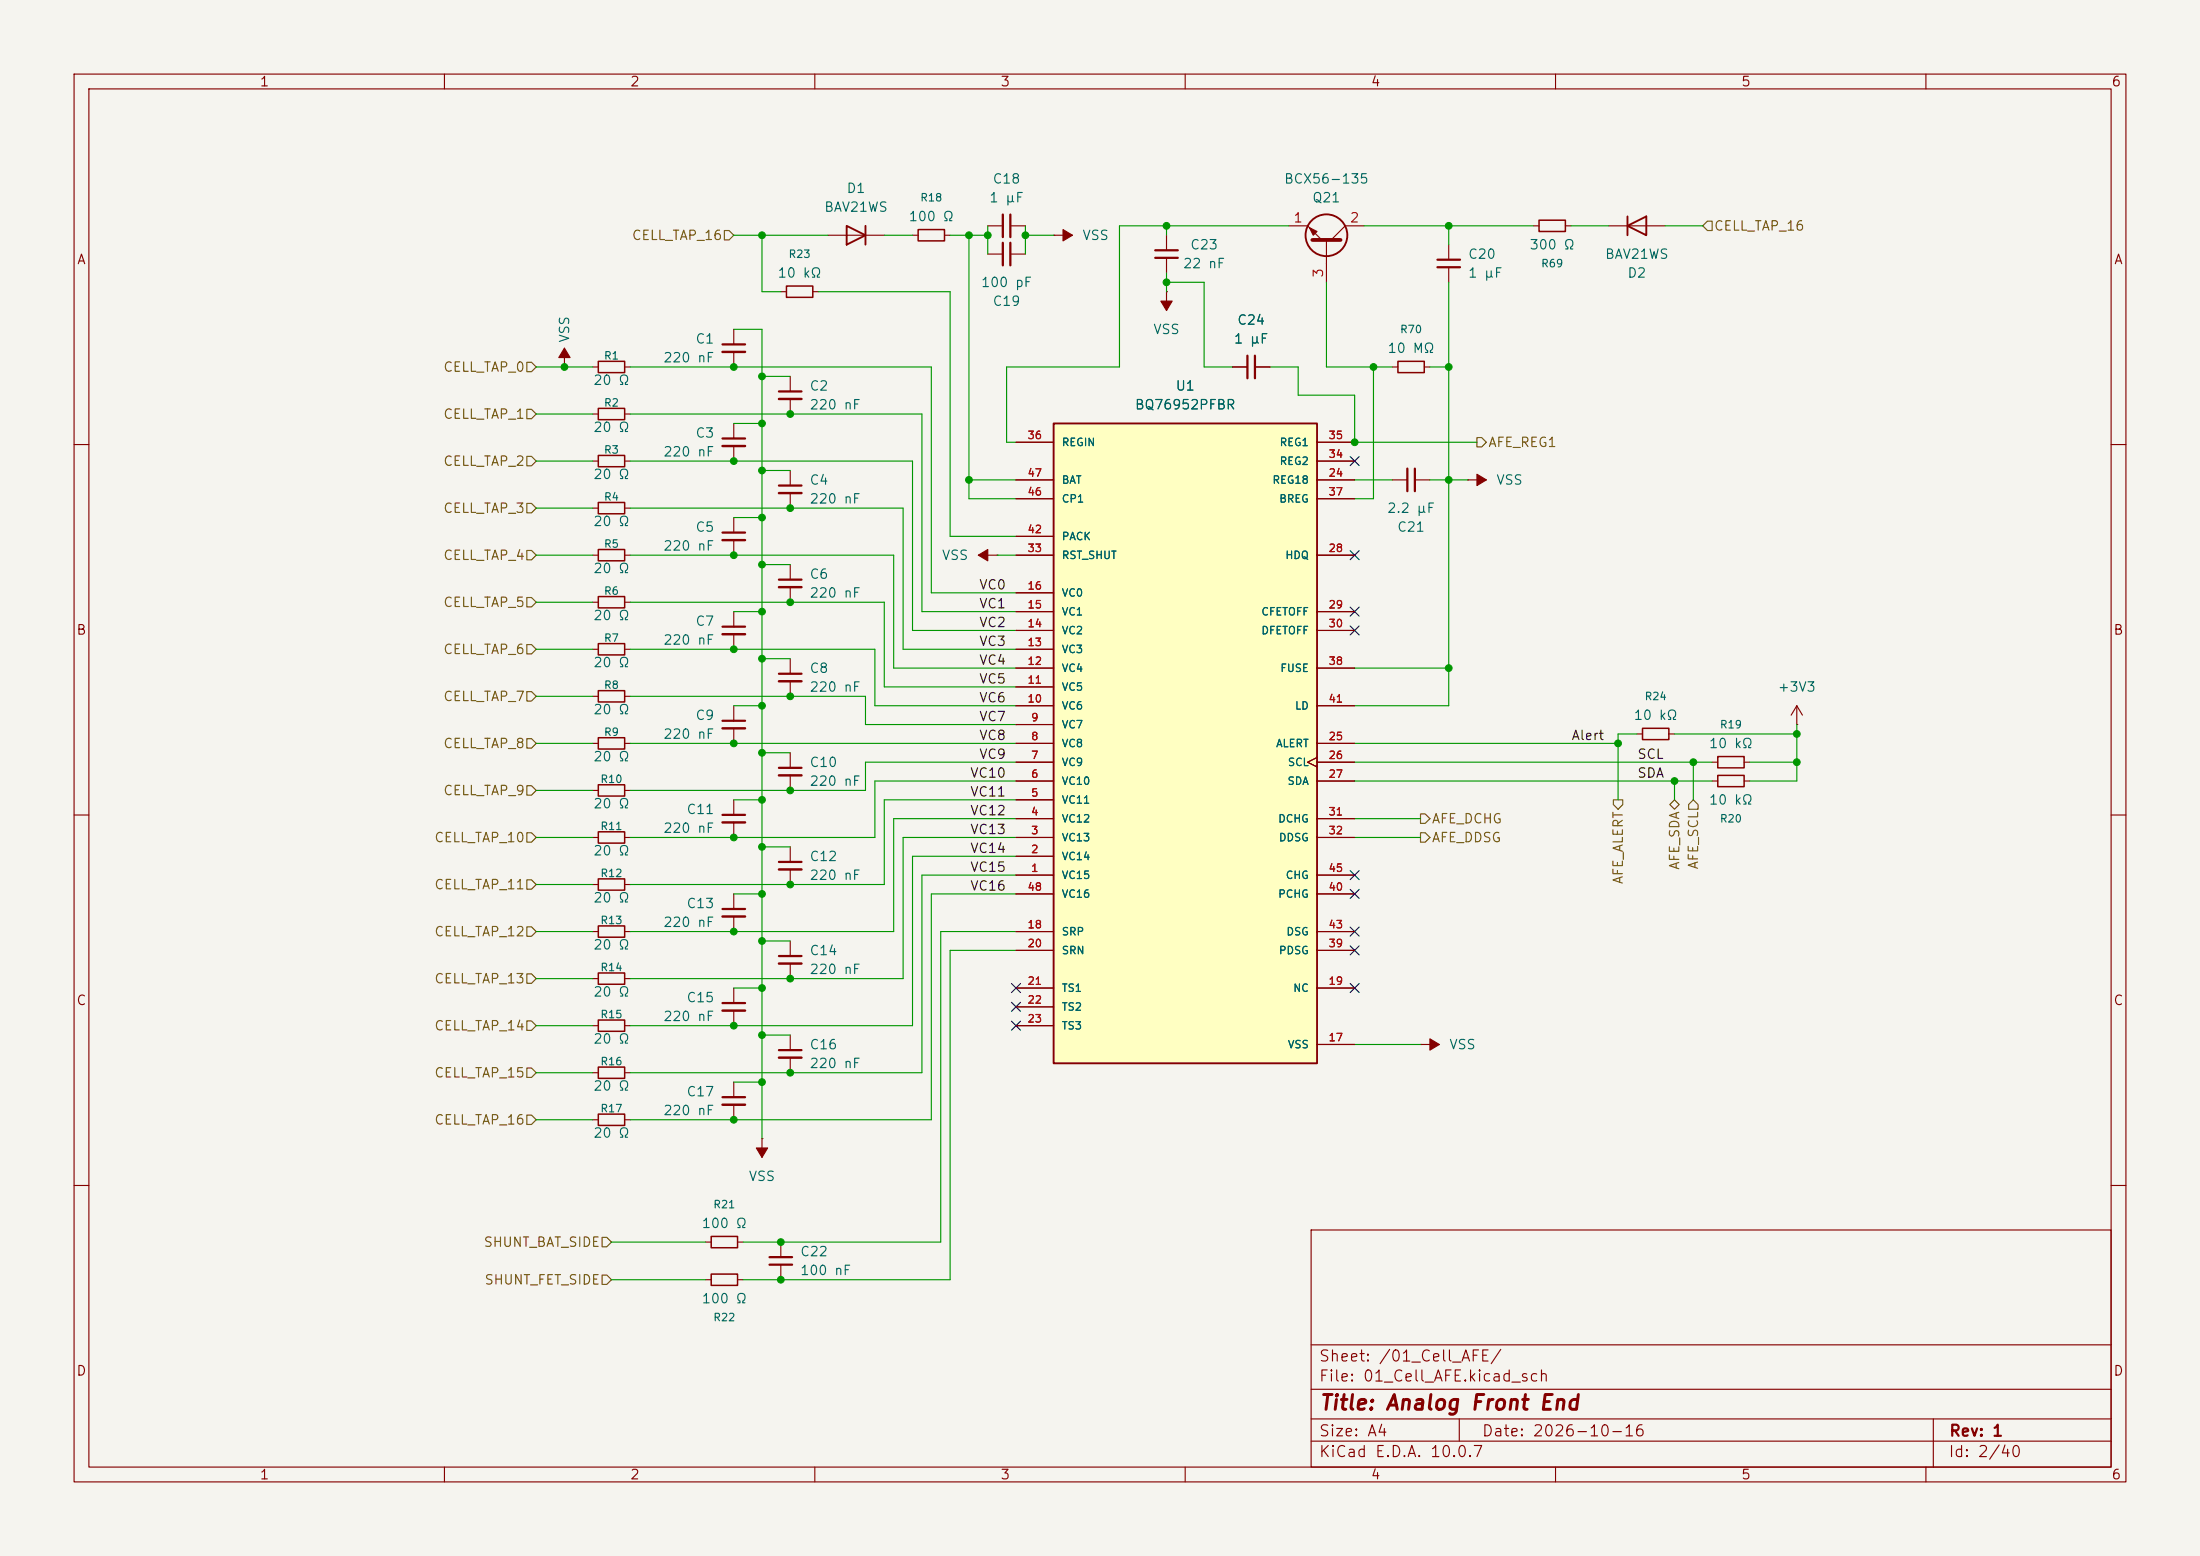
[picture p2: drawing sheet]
<svg xmlns="http://www.w3.org/2000/svg" width="297mm" height="210mm" viewBox="0 0 297 210" stroke-linecap="round" stroke-linejoin="round" font-family="sans-serif">
<path d="M0 0h297v210h-297z" fill="#f5f4ef" stroke="#f5f4ef" stroke-width=".14"/>
<g fill="none" stroke="#840000" stroke-width=".15">
<path d="M10 10h277v190h-277zM12 12h273v186h-273zM60 10v2M110 10v2M160 10v2M210 10v2M260 10v2M105.4 39.4h.8M109.7 39.4h.8M111.8 31.8h7.6M123.2 31.8h.8M127.5 31.8h.8"/>
<path d="M133.3 30.5h2.1M136.4 30.5h2M76.2 49.5h.1M76.2 47v2.5M80 55.9h.8M80 49.5h.8M84.3 55.9h.8M84.3 49.5h.8M99.1 44.5v2M99.1 47.5v2M99.1 57.2v2M106.7 50.8v2"/>
<path d="M106.7 53.8v2.1M10 60h2M80 74.9h.8M80 68.6h.8M80 62.2h.8M84.3 74.9h.8M84.3 68.6h.8M84.3 62.2h.8M99.1 60.2v2M99.1 69.9v2M99.1 72.9v2M106.7 63.5v2"/>
<path d="M106.7 66.5v2.1M106.7 76.2v2M106.7 79.2v2.1M132.1 74.9h2.5M134.6 74.9h.1M188 64.8h2M191 64.8h2M198.1 64.8h.1M198.1 64.8h2.6M285 60h2M80 94h.8M80 81.3h.8"/>
<path d="M80 87.6h.8M84.3 94h.8M84.3 81.3h.8M84.3 87.6h.8M99.1 82.6v2M99.1 85.6v2M106.7 88.9v2M106.7 91.9v2.1M221 99.1h.7M225.3 99.1h.8M242.6 97.8h.1M242.6 95.3l-.8 1.2"/>
<path d="M242.6 95.3l.7 1.2M242.6 95.3v2.5M10 110h2M80 119.4h.8M80 100.3h.8M80 106.7h.8M84.3 119.4h.8M84.3 100.3h.8M84.3 106.7h.8M231.1 102.9h.8M231.1 105.4h.8M235.5 102.9h.7"/>
<path d="M235.5 105.4h.7M285 110h2M80 132.1h.8M80 138.4h.8M84.3 132.1h.8M84.3 138.4h.8M99.1 120.7v2M99.1 123.7v2M99.1 133.4v2M99.1 136.4v2M99.1 146.1v2M99.1 149.1v2"/>
<path d="M10 160h2M177 166h108v32h-108zM285 160h2M60 198v2M110 198v2M160 198v2M177 194.5h108M177 191.5h108M177 187.5h108M177 181.5h108M197 191.5v3M210 198v2"/>
<path d="M260 198v2M261 191.5v6.5"/>
</g>
<g fill="none" stroke="#840000" stroke-width=".3">
<path d="M135.4 29v3M136.4 29v3M97.5 59.2h3.1M97.5 46.5h3.1M105.2 52.8h3M97.5 71.9h3.1M105.2 78.2h3M105.2 65.5h3M190 63.2v3.1M191 63.2v3.1M97.5 84.6h3.1M105.2 90.9h3"/>
<path d="M97.5 135.4h3.1M97.5 122.7h3.1M97.5 148.1h3.1"/>
</g>
<path d="M97.5 47.5h3.1M105.2 53.8h3M97.5 72.9h3.1M97.5 60.2h3.1M105.2 79.2h3M105.2 66.5h3M97.5 85.6h3.1M105.2 91.9h3M97.5 136.4h3.1M97.5 123.7h3.1M97.5 149.1h3.1" fill="none" stroke="#840000" stroke-width=".33"/>
<g fill="none" stroke="#840000" stroke-width=".2">
<path d="M106.2 38.6h3.5v1.5h-3.5zM124 31h3.5v1.5h-3.5zM80.8 55.1h3.5v1.5h-3.5zM80.8 48.8h3.5v1.5h-3.5zM80.8 74.2h3.5v1.5h-3.5zM80.8 67.8h3.5v1.5h-3.5zM80.8 61.5h3.5v1.5h-3.5zM80.8 93.2h3.5v1.5h-3.5zM80.8 99.6h3.5v1.5h-3.5zM80.8 80.5h3.5v1.5h-3.5zM80.8 86.9h3.5v1.5h-3.5zM221.7 98.3h3.6v1.5h-3.6z"/>
<path d="M80.8 118.6h3.5v1.5h-3.5zM80.8 105.9h3.5v1.5h-3.5zM231.9 102.1h3.6v1.5h-3.6zM231.9 104.6h3.6v1.6h-3.6zM80.8 131.3h3.5v1.5h-3.5zM80.8 137.7h3.5v1.5h-3.5z"/>
</g>
<g fill="#840000" stroke="#840000" stroke-width=".15">
<path d="M132.1 74.9l1.2-.7v1.5z"/>
<path d="M76.2 47l.8 1.3h-1.6z"/>
<path d="M199.4 64l1.3 .8-1.3 .7z"/>
</g>
<path d="M114.3 30.5l2.5 1.3-2.5 1.2zM116.8 30.5v2.5" fill="none" stroke="#840000" stroke-width=".25"/>
<path d="M142.2 57.2h35.6v86.3h-35.6z" fill="#ffffc2"/>
<g fill="none" stroke="#840000" stroke-width=".25">
<path d="M219.7 30.5l2.5-1.3v2.6zM219.7 29.2v2.6M142.2 57.2h35.6v86.3h-35.6z"/>
<circle cx="179.1" cy="31.7" r="2.82"/>
</g>
<g fill="none" stroke="#840000" stroke-width=".15">
<path d="M133.3 34.3h2.1M136.4 34.3h2M142.2 31.8h.1M142.2 31.8h2.6M157.5 39.4h.1M157.5 31.8v2M157.5 34.8v2M157.5 39.4v2.5M174 30.5h2.5l1.9 1.9M179.1 32.4v5.7M184.1 30.5h-2.5l-1.9 1.9M195.6 33v2.1"/>
<path d="M195.6 36.1v2M207 30.5h.8M211.3 30.5h.8M217.2 30.5h7.6M137.2 59.7h5M166.4 49.5h2M169.4 49.5h2M177.8 59.7h5.1M188 49.5h.7M192.3 49.5h.7M137.2 64.8h5M137.2 74.9h5"/>
<path d="M137.2 67.3h5M137.2 72.4h5M177.8 64.8h5.1M177.8 74.9h5.1M177.8 62.2h5.1M177.8 67.3h5.1M99.1 95.3v2M99.1 98.3v2M137.2 97.8h5M137.2 95.3h5M137.2 92.7h5M137.2 90.2h5"/>
<path d="M137.2 87.6h5M137.2 85.1h5M137.2 82.6h5M137.2 80h5M177.8 95.3h5.1M177.8 90.2h5.1M177.8 85.1h5.1M177.8 82.6h5.1M80 113h.8M84.3 113h.8M99.1 108v2M99.1 111v2"/>
<path d="M106.7 101.6v2M106.7 104.6v2.1M106.7 114.3v2M106.7 117.3v2.1M137.2 118.1h5M137.2 115.6h5M137.2 113h5M137.2 110.5h5M137.2 108h5M137.2 105.4h5M137.2 102.9h5M137.2 100.3h5"/>
<path d="M177.8 102.2l-1.3 .7 1.3 .6M177.8 118.1h5.1M177.8 113h5.1M177.8 110.5h5.1M177.8 105.4h5.1M177.8 102.9h5.1M177.8 100.3h5.1M80 125.7h.8M84.3 125.7h.8M106.7 127v2M106.7 130v2.1M106.7 139.7v2"/>
<path d="M137.2 125.7h5M137.2 133.4h5M137.2 128.3h5M137.2 135.9h5M137.2 138.4h5M137.2 120.7h5M177.8 125.7h5.1M177.8 133.4h5.1M177.8 128.3h5.1M177.8 120.7h5.1M80 144.8h.8M80 151.1h.8"/>
<path d="M84.3 144.8h.8M84.3 151.1h.8M102.9 153.7h.1M102.9 153.7v2.5M106.7 142.7v2.1M177.8 141h5.1M191.8 141h.1M191.8 141h2.5M95.2 172.7h.8M95.2 167.6h.8M99.6 172.7h.7M99.6 167.6h.7"/>
<path d="M105.4 167.6v2.1M105.4 170.7v2"/>
</g>
<g fill="#840000" stroke="#840000" stroke-width=".15">
<path d="M193 140.2l1.3 .8-1.3 .7z"/>
<path d="M143.5 31l1.3 .8-1.3 .7z"/>
<path d="M156.7 40.6h1.5l-.7 1.3z"/>
<path d="M176.8 30.7l1 .5-.5 .6z"/>
<path d="M102.1 154.9h1.5l-.7 1.3z"/>
</g>
<path d="M207.8 29.7h3.5v1.5h-3.5zM188.7 48.8h3.6v1.5h-3.6zM80.8 112.3h3.5v1.5h-3.5zM80.8 125h3.5v1.5h-3.5zM80.8 144h3.5v1.5h-3.5zM80.8 150.4h3.5v1.5h-3.5zM96 172h3.6v1.5h-3.6zM96 166.9h3.6v1.5h-3.6z" fill="none" stroke="#840000" stroke-width=".2"/>
<g fill="none" stroke="#840000" stroke-width=".3">
<path d="M135.4 32.8v3M136.4 32.8v3M156 34.8h3M156 33.8h3M194.1 36.1h3M194.1 35.1h3M168.4 48v3.1M169.4 48v3.1M97.5 97.3h3.1M97.5 110h3.1M105.2 116.3h3M105.2 103.6h3"/>
<path d="M105.2 129h3M105.2 141.7h3M103.9 170.7h3M103.9 169.7h3"/>
</g>
<path d="M177.2 32.4h3.8" fill="none" stroke="#840000" stroke-width=".51"/>
<path d="M97.5 98.3h3.1M97.5 111h3.1M105.2 117.3h3M105.2 104.6h3M105.2 130h3M105.2 142.7h3" fill="none" stroke="#840000" stroke-width=".33"/>
<g fill="none" stroke="#725600" stroke-width=".15">
<path d="M97.8 31.1h.6l.7 .7-.7 .6h-.6zM230.5 29.8h.6v1.3h-.6l-.6-.6zM71.1 48.9h.7l.6 .6-.6 .7h-.7zM71.1 55.2h.7l.6 .7-.6 .6h-.7zM199.4 59.1h.6l.7 .6-.7 .6h-.6zM71.1 74.3h.7l.6 .6-.6 .7h-.7zM71.1 61.6h.7l.6 .6-.6 .7h-.7zM71.1 67.9h.7l.6 .7-.6 .6h-.7zM71.1 99.7h.7l.6 .6-.6 .7h-.7zM71.1 93.3h.7l.6 .7-.6 .6h-.7zM71.1 80.6h.7l.6 .7-.6 .6h-.7zM71.1 87h.7l.6 .6-.6 .7h-.7z"/>
<path d="M71.1 112.4h.7l.6 .6-.6 .7h-.7zM71.1 106h.7l.6 .7-.6 .6h-.7zM71.1 118.7h.7l.6 .7-.6 .6h-.7zM191.8 112.4h.6l.6 .6-.6 .7h-.6zM191.8 109.9h.6l.6 .6-.6 .6h-.6zM217.8 108h1.3v.6l-.7 .6-.6-.6zM225.4 108.6l.7-.6 .6 .6-.6 .6zM228.6 108l.6 .6v.6h-1.2v-.6zM71.1 137.8h.7l.6 .6-.6 .7h-.7zM71.1 131.4h.7l.6 .7-.6 .6h-.7zM71.1 125.1h.7l.6 .6-.6 .7h-.7zM71.1 150.5h.7l.6 .6-.6 .7h-.7z"/>
<path d="M71.1 144.1h.7l.6 .7-.6 .6h-.7zM81.3 167h.6l.6 .6-.6 .7h-.6zM81.3 172.1h.6l.6 .6-.6 .7h-.6z"/>
</g>
<g fill="none" stroke="#009600" stroke-width=".15">
<path d="M99.1 31.8h12.7M102.9 31.8v7.6h2.5M110.5 39.4h17.8v33h8.9M119.4 31.8h3.8M128.3 31.8h5M130.8 31.8v35.5h6.4M133.3 30.5v3.8M138.4 31.8h3.8M138.4 30.5v3.8M157.5 38.1h5.1v11.4h3.8M157.5 30.5v1.3M157.5 36.8v2.6"/>
<path d="M174 30.5h-22.9v19h-15.2v10.2h1.3M179.1 38.1v11.4h8.9M184.1 30.5h22.9M195.6 38.1v57.2h-12.7M195.6 30.5v2.5M212.1 30.5h5.1M224.8 30.5h5.1M72.4 49.5h7.6M72.4 55.9h7.6M85.1 49.5h40.6v30.5h11.5M85.1 55.9h39.4v26.7h12.7M99.1 44.5h3.8v109.2"/>
<path d="M99.1 57.2h3.8M102.9 50.8h3.8M171.4 49.5h3.9v3.8h7.6v6.4h16.5M185.4 49.5v17.8h-2.5M193 49.5h2.6M72.4 62.2h7.6M72.4 74.9h7.6M72.4 68.6h7.6M85.1 62.2h38.1v22.9h14M85.1 68.6h36.8v19h15.3M85.1 74.9h35.5v15.3h16.6M99.1 69.9h3.8"/>
<path d="M102.9 76.2h3.8M102.9 63.5h3.8M130.8 64.8h6.4M134.6 74.9h2.6M182.9 64.8h5.1M193 64.8h5.1M72.4 87.6h7.6M72.4 81.3h7.6M72.4 94h7.6M85.1 87.6h33v7.7h19.1M85.1 94h31.7v3.8h20.4M85.1 81.3h34.3v11.4h17.8"/>
<path d="M99.1 82.6h3.8M99.1 95.3h3.8M102.9 88.9h3.8M182.9 90.2h12.7M221 99.1h-2.6v8.9M226.1 99.1h16.5M242.6 97.8v7.6h-6.4M72.4 113h7.6M72.4 119.4h7.6M72.4 100.3h7.6M72.4 106.7h7.6M85.1 100.3h52.1"/>
<path d="M99.1 108h3.8M102.9 101.6h3.8M102.9 114.3h3.8M137.2 110.5h-16.6v15.2h-35.5M137.2 105.4h-19.1v7.6h-33M137.2 113h-15.3v19.1h-36.8M137.2 108h-17.8v11.4h-34.3M137.2 102.9h-20.4v3.8h-31.7M137.2 118.1h-12.7v26.7h-39.4M137.2 115.6h-14v22.8h-38.1M182.9 110.5h8.9M182.9 113h8.9"/>
<path d="M182.9 100.3h35.5M182.9 102.9h48.2M182.9 105.4h48.2M226.1 105.4v2.6M228.6 102.9v5.1M236.2 102.9h6.4M72.4 132.1h7.6M72.4 125.7h7.6M72.4 138.4h7.6M99.1 120.7h3.8M99.1 133.4h3.8M102.9 127h3.8"/>
<path d="M102.9 139.7h3.8M137.2 128.3h-8.9v44.4h-28M137.2 125.7h-10.2v41.9h-26.7M137.2 120.7h-11.5v30.4h-40.6M72.4 144.8h7.6M72.4 151.1h7.6M99.1 146.1h3.8M182.9 141h8.9M82.5 172.7h12.7M82.5 167.6h12.7"/>
</g>
<g fill="none" stroke="#000084" stroke-width=".15">
<path d="M182.3 61.6l1.2 1.2M182.3 74.3l1.2 1.2M183.5 61.6l-1.2 1.2M183.5 74.3l-1.2 1.2M182.3 84.5l1.2 1.2M182.3 81.9l1.2 1.3M183.5 84.5l-1.2 1.2M183.5 81.9l-1.2 1.3M182.3 117.5l1.2 1.2M183.5 117.5l-1.2 1.2M136.6 135.3l1.2 1.2M136.6 137.8l1.2 1.2"/>
<path d="M136.6 132.7l1.2 1.3M137.8 135.3l-1.2 1.2M137.8 137.8l-1.2 1.2M137.8 132.7l-1.2 1.3M182.3 125.1l1.2 1.2M182.3 132.7l1.2 1.3M182.3 120l1.2 1.3M182.3 127.7l1.2 1.2M183.5 125.1l-1.2 1.2M183.5 132.7l-1.2 1.3M183.5 120l-1.2 1.3M183.5 127.7l-1.2 1.2"/>
</g>
<g fill="#009600" stroke="#009600" stroke-width=".14">
<circle cx="105.4" cy="172.7" r=".46"/>
<circle cx="105.4" cy="167.6" r=".46"/>
<circle cx="99.1" cy="151.1" r=".46"/>
<circle cx="99.1" cy="138.4" r=".46"/>
<circle cx="99.1" cy="87.6" r=".46"/>
<circle cx="102.9" cy="95.3" r=".46"/>
<circle cx="102.9" cy="120.7" r=".46"/>
<circle cx="102.9" cy="114.3" r=".46"/>
<circle cx="106.7" cy="119.4" r=".46"/>
<circle cx="99.1" cy="100.3" r=".46"/>
<circle cx="102.9" cy="101.6" r=".46"/>
<circle cx="106.7" cy="106.7" r=".46"/>
<circle cx="102.9" cy="108" r=".46"/>
<circle cx="76.2" cy="49.5" r=".46"/>
<circle cx="102.9" cy="127" r=".46"/>
<circle cx="99.1" cy="125.7" r=".46"/>
<circle cx="102.9" cy="133.4" r=".46"/>
<circle cx="106.7" cy="132.1" r=".46"/>
<circle cx="102.9" cy="146.1" r=".46"/>
<circle cx="106.7" cy="144.8" r=".46"/>
<circle cx="102.9" cy="139.7" r=".46"/>
<circle cx="102.9" cy="69.9" r=".46"/>
<circle cx="102.9" cy="76.2" r=".46"/>
<circle cx="106.7" cy="68.6" r=".46"/>
<circle cx="106.7" cy="94" r=".46"/>
<circle cx="102.9" cy="88.9" r=".46"/>
<circle cx="102.9" cy="82.6" r=".46"/>
<circle cx="99.1" cy="74.9" r=".46"/>
<circle cx="106.7" cy="81.3" r=".46"/>
<circle cx="99.1" cy="113" r=".46"/>
<circle cx="195.6" cy="49.5" r=".46"/>
<circle cx="185.4" cy="49.5" r=".46"/>
<circle cx="157.5" cy="30.5" r=".46"/>
<circle cx="133.3" cy="31.8" r=".46"/>
<circle cx="157.5" cy="38.1" r=".46"/>
<circle cx="195.6" cy="30.5" r=".46"/>
<circle cx="182.9" cy="59.7" r=".46"/>
<circle cx="138.4" cy="31.8" r=".46"/>
<circle cx="226.1" cy="105.4" r=".46"/>
<circle cx="228.6" cy="102.9" r=".46"/>
<circle cx="218.4" cy="100.3" r=".46"/>
<circle cx="130.8" cy="31.8" r=".46"/>
<circle cx="102.9" cy="57.2" r=".46"/>
<circle cx="106.7" cy="55.9" r=".46"/>
<circle cx="99.1" cy="49.5" r=".46"/>
<circle cx="102.9" cy="50.8" r=".46"/>
<circle cx="99.1" cy="62.2" r=".46"/>
<circle cx="130.8" cy="64.8" r=".46"/>
<circle cx="102.9" cy="31.8" r=".46"/>
<circle cx="102.9" cy="63.5" r=".46"/>
<circle cx="242.6" cy="99.1" r=".46"/>
<circle cx="242.6" cy="102.9" r=".46"/>
<circle cx="195.6" cy="90.2" r=".46"/>
<circle cx="195.6" cy="64.8" r=".46"/>
</g>
<text font-size="2" fill="#840000" x="178" y="190.8">Title: Analog Front End</text>
<g font-size="1.5" fill="#840000">
<text x="178" y="184.1">Sheet: /01_Cell_AFE/</text>
<text x="178" y="186.8">File: 01_Cell_AFE.kicad_sch</text>
<text x="178" y="197">KiCad E.D.A. 10.0.7</text>
<text x="178" y="194.2">Size: A4</text>
<text x="200" y="194.2">Date: 2026-10-16</text>
<text x="263" y="197">Id: 2/40</text>
<text x="263" y="194.2">Rev: 1</text>
</g>
<g font-size="1.3" fill="#840000">
<text x="35" y="12">1</text>
<text x="85" y="12">2</text>
<text x="135" y="12">3</text>
<text x="185" y="12">4</text>
<text x="235" y="12">5</text>
<text x="285" y="12">6</text>
<text x="10.3" y="36">A</text>
<text x="285.3" y="36">A</text>
<text x="10.2" y="86">B</text>
<text x="285.2" y="86">B</text>
<text x="10.2" y="136">C</text>
<text x="285.2" y="136">C</text>
<text x="10.2" y="186">D</text>
<text x="285.2" y="186">D</text>
<text x="35" y="200">1</text>
<text x="85" y="200">2</text>
<text x="135" y="200">3</text>
<text x="185" y="200">4</text>
<text x="235" y="200">5</text>
<text x="285" y="200">6</text>
</g>
<g font-size="1.3" fill="#006464">
<text x="111.2" y="28.9">BAV21WS</text>
<text x="114.2" y="26.4">D1</text>
<text x="133.5" y="27.6">1 µF</text>
<text x="133.9" y="25.1">C18</text>
<text x="173.3" y="25.1">BCX56-135</text>
<text x="177.1" y="27.6">Q21</text>
<text x="122.6" y="30.2">100 Ω</text>
<text x="146" y="32.7">VSS</text>
<text x="160.6" y="34">C23</text>
<text x="198.1" y="35.3">C20</text>
<text x="206.4" y="34">300 Ω</text>
<text x="216.6" y="35.3">BAV21WS</text>
<text x="104.9" y="37.8">10 kΩ</text>
<text x="132.3" y="39.1">100 pF</text>
<text x="133.9" y="41.6">C19</text>
<text x="159.6" y="36.5">22 nF</text>
<text x="198.1" y="37.8">1 µF</text>
<text x="219.6" y="37.8">D2</text>
<text x="77.2" y="46.3" transform="rotate(-90 77.2 46.3)">VSS</text>
<text x="93.8" y="46.7">C1</text>
<text x="155.6" y="45.4">VSS</text>
<text x="166.5" y="46.7">1 µF</text>
<text x="166.9" y="44.1">C24</text>
<text x="187.2" y="48">10 MΩ</text>
<text x="80" y="52.3">20 Ω</text>
<text x="89.4" y="49.2">220 nF</text>
<text x="109.2" y="53">C2</text>
<text x="158.6" y="53">U1</text>
<text x="80" y="58.6">20 Ω</text>
<text x="93.8" y="59.4">C3</text>
<text x="109.2" y="55.6">220 nF</text>
<text x="153.1" y="55.6">BQ76952PFBR</text>
<text x="80" y="65">20 Ω</text>
<text x="89.4" y="61.9">220 nF</text>
<text x="109.2" y="65.7">C4</text>
<text x="201.9" y="65.7">VSS</text>
<text x="80" y="71.3">20 Ω</text>
<text x="109.2" y="68.3">220 nF</text>
<text x="187.2" y="69.5">2.2 µF</text>
<text x="80" y="77.7">20 Ω</text>
<text x="89.4" y="74.6">220 nF</text>
<text x="93.8" y="72.1">C5</text>
<text x="127.1" y="75.9">VSS</text>
<text x="188.5" y="72.1">C21</text>
<text x="109.2" y="78.4">C6</text>
<text x="109.2" y="81">220 nF</text>
<text x="80" y="84">20 Ω</text>
<text x="89.4" y="87.3">220 nF</text>
<text x="93.8" y="84.8">C7</text>
<text x="80" y="90.4">20 Ω</text>
<text x="109.2" y="91.1">C8</text>
<text x="109.2" y="93.7">220 nF</text>
<text x="239.9" y="93.7">+3V3</text>
<text x="80" y="96.7">20 Ω</text>
<text x="89.4" y="100">220 nF</text>
<text x="93.8" y="97.5">C9</text>
<text x="220.5" y="97.5">10 kΩ</text>
<text x="230.6" y="101.3">10 kΩ</text>
<text x="80" y="103.1">20 Ω</text>
<text x="109.2" y="103.8">C10</text>
<text x="109.2" y="106.4">220 nF</text>
<text x="80" y="109.4">20 Ω</text>
<text x="89.4" y="112.7">220 nF</text>
<text x="92.6" y="110.2">C11</text>
<text x="230.6" y="108.9">10 kΩ</text>
<text x="80" y="115.8">20 Ω</text>
<text x="109.2" y="116.5">C12</text>
<text x="109.2" y="119.1">220 nF</text>
<text x="80" y="122.1">20 Ω</text>
<text x="89.4" y="125.4">220 nF</text>
<text x="92.6" y="122.9">C13</text>
<text x="80" y="128.5">20 Ω</text>
<text x="109.2" y="129.2">C14</text>
<text x="109.2" y="131.8">220 nF</text>
<text x="80" y="134.8">20 Ω</text>
<text x="92.6" y="135.6">C15</text>
<text x="80" y="141.2">20 Ω</text>
<text x="89.4" y="138.1">220 nF</text>
<text x="109.2" y="141.9">C16</text>
<text x="195.6" y="141.9">VSS</text>
<text x="80" y="147.5">20 Ω</text>
<text x="92.6" y="148.3">C17</text>
<text x="109.2" y="144.5">220 nF</text>
<text x="80" y="153.9">20 Ω</text>
<text x="89.4" y="150.8">220 nF</text>
<text x="101" y="159.7">VSS</text>
<text x="94.6" y="166.1">100 Ω</text>
<text x="107.9" y="169.9">C22</text>
<text x="107.9" y="172.4">100 nF</text>
<text x="94.6" y="176.2">100 Ω</text>
</g>
<g font-size="1.3" fill="#725600">
<text x="85.2" y="32.7">CELL_TAP_16</text>
<text x="231.3" y="31.4">CELL_TAP_16</text>
<text x="59.8" y="50.5">CELL_TAP_0</text>
<text x="59.8" y="56.8">CELL_TAP_1</text>
<text x="59.8" y="63.2">CELL_TAP_2</text>
<text x="200.8" y="60.7">AFE_REG1</text>
<text x="59.8" y="69.5">CELL_TAP_3</text>
<text x="59.8" y="75.9">CELL_TAP_4</text>
<text x="59.8" y="82.2">CELL_TAP_5</text>
<text x="59.8" y="88.6">CELL_TAP_6</text>
<text x="59.8" y="94.9">CELL_TAP_7</text>
<text x="59.8" y="101.3">CELL_TAP_8</text>
<text x="59.8" y="107.6">CELL_TAP_9</text>
<text x="58.5" y="114">CELL_TAP_10</text>
<text x="193.2" y="114">AFE_DDSG</text>
<text x="193.2" y="111.5">AFE_DCHG</text>
<text x="219.4" y="119.4" transform="rotate(-90 219.4 119.4)">AFE_ALERT</text>
<text x="227" y="117.5" transform="rotate(-90 227 117.5)">AFE_SDA</text>
<text x="229.6" y="117.4" transform="rotate(-90 229.6 117.4)">AFE_SCL</text>
<text x="58.5" y="120.3">CELL_TAP_11</text>
<text x="58.5" y="126.7">CELL_TAP_12</text>
<text x="58.5" y="133">CELL_TAP_13</text>
<text x="58.5" y="139.4">CELL_TAP_14</text>
<text x="58.5" y="145.7">CELL_TAP_15</text>
<text x="58.5" y="152.1">CELL_TAP_16</text>
<text x="65.2" y="168.6">SHUNT_BAT_SIDE</text>
<text x="65.3" y="173.7">SHUNT_FET_SIDE</text>
</g>
<g font-size="1.3" fill="#a90000">
<text x="174.5" y="30.3">1</text>
<text x="182.1" y="30.3">2</text>
<text x="178.9" y="37.6" transform="rotate(-90 178.9 37.6)">3</text>
</g>
<g font-size="1.3" fill="#0f0f0f">
<text x="132.1" y="79.9">VC0</text>
<text x="132.1" y="82.4">VC1</text>
<text x="132.1" y="85">VC2</text>
<text x="132.1" y="87.5">VC3</text>
<text x="132.1" y="95.1">VC6</text>
<text x="132.1" y="92.6">VC5</text>
<text x="132.1" y="90">VC4</text>
<text x="132.1" y="97.7">VC7</text>
<text x="132.1" y="100.2">VC8</text>
<text x="212.1" y="100.2">Alert</text>
<text x="130.9" y="107.8">VC11</text>
<text x="130.9" y="105.3">VC10</text>
<text x="132.1" y="102.7">VC9</text>
<text x="221" y="105.3">SDA</text>
<text x="221" y="102.7">SCL</text>
<text x="130.9" y="112.9">VC13</text>
<text x="130.9" y="110.4">VC12</text>
<text x="130.9" y="118">VC15</text>
<text x="130.9" y="115.4">VC14</text>
<text x="130.9" y="120.5">VC16</text>
</g>
<g font-size="1" fill="#006464">
<text x="124.2" y="27.4">R18</text>
<text x="106.4" y="35.1">R23</text>
<text x="208" y="36.3">R69</text>
<text x="188.9" y="45.2">R70</text>
<text x="81.5" y="48.8">R1</text>
<text x="81.5" y="55.1">R2</text>
<text x="81.5" y="61.5">R3</text>
<text x="143.3" y="60.5">REGIN</text>
<text x="143.3" y="65.5">BAT</text>
<text x="171.7" y="65.5">REG18</text>
<text x="172.7" y="63">REG2</text>
<text x="172.7" y="60.5">REG1</text>
<text x="81.5" y="67.8">R4</text>
<text x="143.3" y="68.1">CP1</text>
<text x="172.6" y="68.1">BREG</text>
<text x="81.5" y="74.2">R5</text>
<text x="143.3" y="75.7">RST_SHUT</text>
<text x="143.3" y="73.2">PACK</text>
<text x="173.4" y="75.7">HDQ</text>
<text x="81.5" y="80.5">R6</text>
<text x="143.3" y="83.3">VC1</text>
<text x="143.3" y="80.8">VC0</text>
<text x="170.2" y="83.3">CFETOFF</text>
<text x="81.5" y="86.9">R7</text>
<text x="143.3" y="88.4">VC3</text>
<text x="143.3" y="85.9">VC2</text>
<text x="170.2" y="85.9">DFETOFF</text>
<text x="81.5" y="93.2">R8</text>
<text x="143.3" y="93.5">VC5</text>
<text x="143.3" y="90.9">VC4</text>
<text x="172.8" y="90.9">FUSE</text>
<text x="221.9" y="94.7">R24</text>
<text x="81.5" y="99.6">R9</text>
<text x="143.3" y="101.1">VC8</text>
<text x="143.3" y="98.6">VC7</text>
<text x="143.3" y="96">VC6</text>
<text x="172.2" y="101.1">ALERT</text>
<text x="174.7" y="96">LD</text>
<text x="232.1" y="98.6">R19</text>
<text x="81" y="105.9">R10</text>
<text x="143.3" y="106.2">VC10</text>
<text x="143.3" y="103.6">VC9</text>
<text x="173.7" y="106.2">SDA</text>
<text x="173.8" y="103.6">SCL</text>
<text x="81" y="112.3">R11</text>
<text x="143.3" y="113.8">VC13</text>
<text x="143.3" y="111.3">VC12</text>
<text x="143.3" y="108.7">VC11</text>
<text x="172.5" y="111.3">DCHG</text>
<text x="172.6" y="113.8">DDSG</text>
<text x="232.1" y="111.3">R20</text>
<text x="81" y="118.6">R12</text>
<text x="143.3" y="118.9">VC15</text>
<text x="143.3" y="116.3">VC14</text>
<text x="173.5" y="118.9">CHG</text>
<text x="81" y="125">R13</text>
<text x="143.3" y="121.4">VC16</text>
<text x="172.5" y="121.4">PCHG</text>
<text x="81" y="131.3">R14</text>
<text x="143.3" y="126.5">SRP</text>
<text x="143.3" y="129">SRN</text>
<text x="172.6" y="129">PDSG</text>
<text x="173.6" y="126.5">DSG</text>
<text x="81" y="137.7">R15</text>
<text x="143.3" y="134.1">TS1</text>
<text x="143.3" y="136.7">TS2</text>
<text x="174.5" y="134.1">NC</text>
<text x="143.3" y="139.2">TS3</text>
<text x="173.8" y="141.7">VSS</text>
<text x="81" y="144">R16</text>
<text x="81" y="150.4">R17</text>
<text x="96.2" y="163.3">R21</text>
<text x="96.2" y="178.6">R22</text>
</g>
<g font-size="1" fill="#a90000">
<text x="138.6" y="59.5">36</text>
<text x="179.3" y="59.5">35</text>
<text x="138.6" y="64.6">47</text>
<text x="179.3" y="64.6">24</text>
<text x="179.3" y="62">34</text>
<text x="138.6" y="67.1">46</text>
<text x="179.3" y="67.1">37</text>
<text x="138.6" y="74.7">33</text>
<text x="138.6" y="72.2">42</text>
<text x="179.3" y="74.7">28</text>
<text x="138.6" y="82.4">15</text>
<text x="138.6" y="79.8">16</text>
<text x="179.3" y="82.4">29</text>
<text x="138.6" y="90">12</text>
<text x="138.6" y="87.4">13</text>
<text x="138.6" y="84.9">14</text>
<text x="179.3" y="84.9">30</text>
<text x="179.3" y="90">38</text>
<text x="138.6" y="95.1">10</text>
<text x="138.6" y="92.5">11</text>
<text x="179.3" y="95.1">41</text>
<text x="139.1" y="100.1">8</text>
<text x="139.1" y="97.6">9</text>
<text x="179.3" y="100.1">25</text>
<text x="139.1" y="107.8">5</text>
<text x="139.1" y="105.2">6</text>
<text x="139.1" y="102.7">7</text>
<text x="179.3" y="102.7">26</text>
<text x="179.3" y="105.2">27</text>
<text x="139.1" y="112.8">3</text>
<text x="139.1" y="110.3">4</text>
<text x="179.3" y="110.3">31</text>
<text x="179.3" y="112.8">32</text>
<text x="139.1" y="117.9">1</text>
<text x="139.1" y="115.4">2</text>
<text x="179.3" y="117.9">45</text>
<text x="138.6" y="125.5">18</text>
<text x="138.6" y="120.5">48</text>
<text x="179.3" y="120.5">40</text>
<text x="179.3" y="125.5">43</text>
<text x="138.6" y="128.1">20</text>
<text x="179.3" y="128.1">39</text>
<text x="138.6" y="133.2">21</text>
<text x="138.6" y="135.7">22</text>
<text x="179.3" y="133.2">19</text>
<text x="138.6" y="138.2">23</text>
<text x="179.3" y="140.8">17</text>
</g>
</svg>
